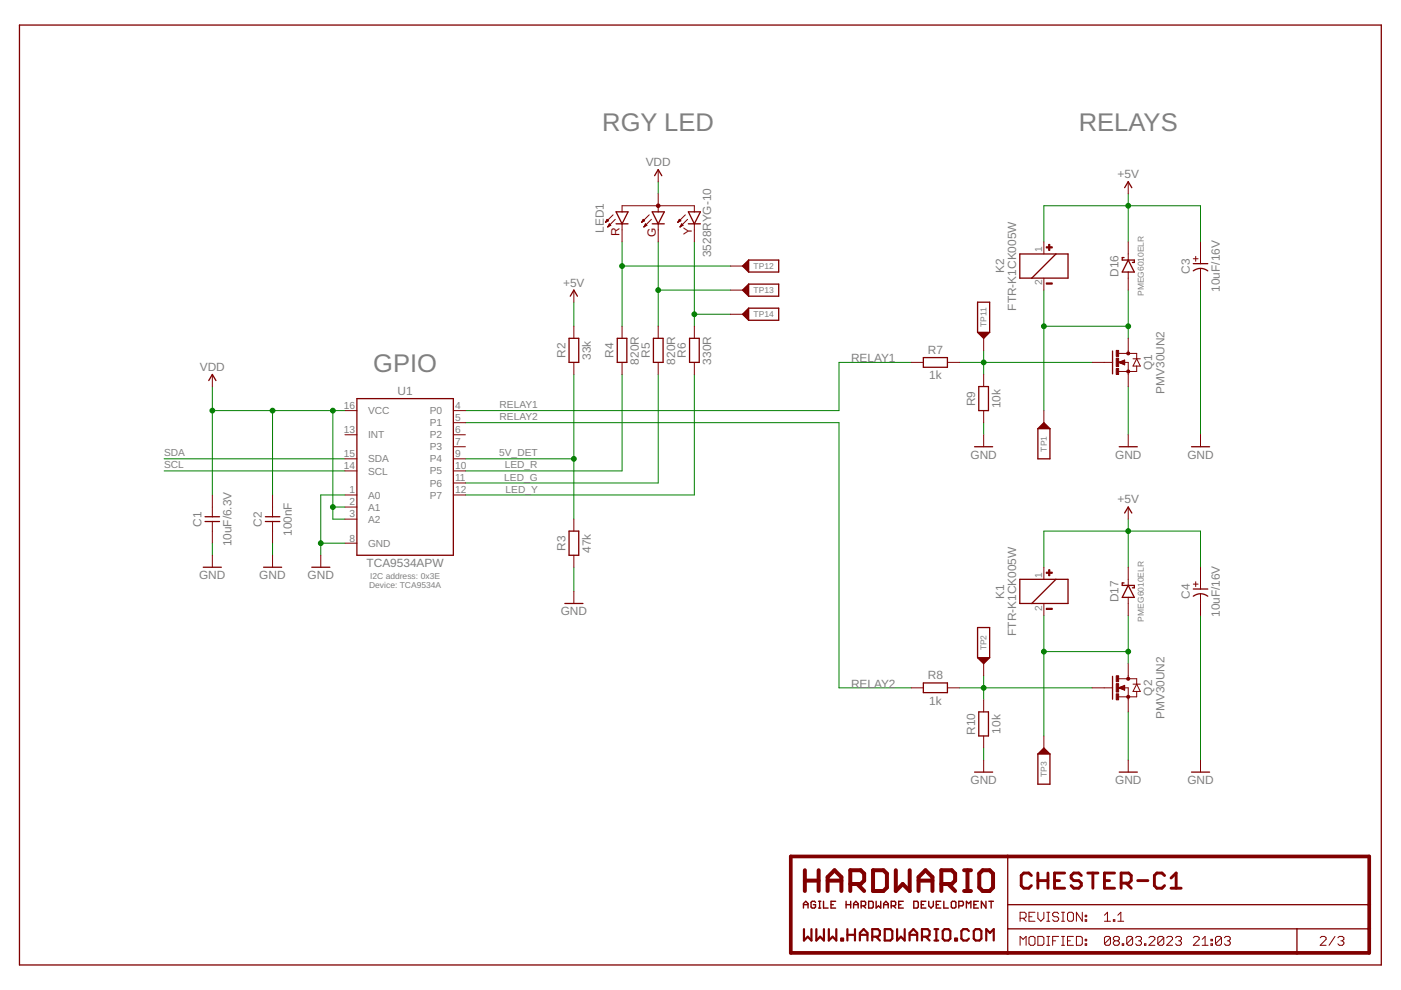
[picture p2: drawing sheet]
<svg xmlns="http://www.w3.org/2000/svg" width="297mm" height="210mm" viewBox="0 0 297 210" stroke-linecap="round" stroke-linejoin="round" font-family="sans-serif">
<g fill="none" stroke="#008000" stroke-width=".21">
<path d="M139.6 38.5v2.6M131.9 51.3v17.9M131.9 56.4h23M139.6 51.3v17.9M147.2 51.3v17.9M221.3 51.3v-7.7h33.2v7.7M239.2 41.1v10.2M121.7 64.1v5.1M121.7 79.4v30.7M131.9 79.4v20.4h-33.2M139.6 79.4v23h-40.9M139.6 61.5h15.3"/>
<path d="M147.2 79.4v25.5h-48.5M147.2 66.6h7.7M193.2 76.8h-15.3v10.3h-79.2M203.4 76.8h28.1M208.6 74.3v5.1M221.3 61.5v25.6M221.3 69.2h17.9M239.2 61.5v10.2M254.5 61.5v30.7M34.8 97.3h38.3M34.8 99.8h38.3M45 82v22.9"/>
<path d="M45 87.1h28.1M57.8 87.1v17.8M70.6 87.1v23h2.5M98.7 97.3h23M98.7 89.6h79.2v56.2h15.3M208.6 89.6v2.6M239.2 82v10.2M45 115.2v2.5M57.8 115.2v2.5M68 115.2h5.1M70.6 107.5h2.5M73.1 104.9h-5.1v12.8"/>
<path d="M239.2 110.1v10.2M121.7 120.3v5.1M221.3 120.3v-7.7h33.2v7.7M221.3 130.5v25.5M221.3 138.2h17.9M239.2 130.5v10.2M254.5 130.5v30.7M203.4 145.8h28.1M208.6 143.3v5.1M208.6 158.6v2.6M239.2 150.9v10.3"/>
</g>
<g fill="#008000" stroke="#008000" stroke-width=".21">
<circle cx="68" cy="115.2" r=".51"/>
<circle cx="57.8" cy="87.1" r=".51"/>
<circle cx="70.6" cy="107.5" r=".51"/>
<circle cx="70.6" cy="87.1" r=".51"/>
<circle cx="45" cy="87.1" r=".51"/>
<circle cx="131.9" cy="56.4" r=".51"/>
<circle cx="139.6" cy="61.5" r=".51"/>
<circle cx="147.2" cy="66.6" r=".51"/>
<circle cx="239.2" cy="43.6" r=".51"/>
<circle cx="239.2" cy="112.6" r=".51"/>
<circle cx="239.2" cy="69.2" r=".51"/>
<circle cx="221.3" cy="69.2" r=".51"/>
<circle cx="208.6" cy="76.8" r=".51"/>
<circle cx="221.3" cy="138.2" r=".51"/>
<circle cx="239.2" cy="138.2" r=".51"/>
<circle cx="208.6" cy="145.8" r=".51"/>
<circle cx="121.7" cy="97.3" r=".51"/>
</g>
<path d="M167.7 181.6h122.6v20.4h-122.6z" fill="none" stroke="#800000" stroke-width=".78"/>
<g fill="none" stroke="#800000" stroke-width=".28">
<path d="M4.1 5.3h288.8v199.3h-288.8zM138.8 37.3l.8-1.3 .7 1.3M238.4 39.8l.8-1.3 .8 1.3M130.6 47.5h2.6M130.6 44.9h2.6l-1.3 2.6zM138.3 44.9h2.5l-1.2 2.6zM138.3 47.5h2.5M145.9 47.5h2.6M145.9 44.9h2.6l-1.3 2.6zM157.7 56.3v.2M157.8 56.2v.5M157.9 56v.8"/>
<path d="M158.1 55.9v1M158.2 55.8v1.2M158.3 55.6v1.6M158.5 55.5v1.8M158.6 55.4v2M158.7 55.1l-1.3 1.3 1.3 1.3M158.7 55.1h6.4v2.6h-6.4M158.7 55.1v2.6M216.2 53.8h10.2v5.2h-10.2zM223.9 53.8l-5.1 5.2M238.3 54.6h-.4v.5h2.6v.5h-.4M239.2 55.1l1.3 2.6h-2.6z"/>
<path d="M253 57.4a2.49 2.49 0 0 1 3.1 0M253 55.9h3.1M120.6 71.7h2.1v5.1h-2.1zM120.9 62.8l.8-1.3 .7 1.3M130.9 71.7h2v5.1h-2zM138.5 71.7h2.1v5.1h-2.1zM146.2 71.7h2.1v5.1h-2.1zM157.7 61.4v.2M157.7 66.5v.3M157.8 61.3v.5M157.8 66.4v.5M157.9 61.1v.8"/>
<path d="M157.9 66.3v.7M158.1 61v1M158.1 66.1v1M158.2 60.9v1.2M158.2 66v1.3M158.3 60.7v1.6M158.3 65.8v1.6M158.5 60.6v1.8M158.5 65.7v1.8M158.6 60.5v2M158.6 65.6v2M158.7 60.2h6.4v2.6h-6.4"/>
<path d="M158.7 65.3h6.4v2.6h-6.4M158.7 60.2v2.6M158.7 65.3v2.6M158.7 60.2l-1.3 1.3 1.3 1.3M158.7 65.3l-1.3 1.3 1.3 1.3M195.8 75.8h5.1v2.1h-5.1zM207.3 70.5l1.3 1.2 1.2-1.2M207.3 70.5v-6.4h2.5v6.4M207.3 70.5h2.5M207.5 70.6h2.1M207.6 70.7h1.8M207.8 70.8h1.5"/>
<path d="M207.9 71h1.3M208 71.1h1.1M208.2 71.2h.7M208.3 71.4h.5M208.4 71.5h.3M235.9 74.4v4.9M44.3 80.7l.7-1.3 .8 1.3M75.7 84.5h20.4v33.2h-20.4zM206.6 94.7h3.9M207.5 82h2.1v5.1h-2.1zM220 90.9l1.3-1.3 1.3 1.3M220 90.9v6.4h2.6v-6.4"/>
<path d="M220 90.9h2.6M220.3 90.8h2M220.4 90.6h1.8M220.6 90.5h1.5M220.7 90.4h1.3M220.8 90.3h1M220.9 90.1h.8M221.1 90h.5M221.2 89.9h.2M237.3 94.7h3.8M252.6 94.7h3.9M43.5 110.6h3"/>
<path d="M43.5 109.6h3M56.3 110.6h3M56.3 109.6h3M120.6 112.6h2.1v5.1h-2.1zM238.4 108.8l.8-1.3 .8 1.3M43.1 120.3h3.8M55.9 120.3h3.8M66.1 120.3h3.8M119.8 128h3.8M207.3 139.4v-6.3h2.5v6.3M207.3 139.4l1.3 1.3 1.2-1.3M207.3 139.4h2.5"/>
<path d="M207.5 139.6h2.1M207.6 139.7h1.8M207.8 139.8h1.5M207.9 140h1.3M216.2 122.8h10.2v5.2h-10.2zM223.9 122.8l-5.1 5.2M238.3 123.6h-.4v.5h2.6v.5h-.4M239.2 124.1l1.3 2.6h-2.6zM253 126.4a2.49 2.49 0 0 1 3.1 0M253 124.9h3.1M195.8 144.8h5.1v2.1h-5.1zM207.5 150.9h2.1v5.1h-2.1z"/>
<path d="M208 140.1h1.1M208.2 140.2h.7M208.3 140.3h.5M208.4 140.5h.3M220 159.9v6.4h2.6v-6.4M220 159.9l1.3-1.3 1.3 1.3M220 159.9h2.6M220.3 159.7h2M220.4 159.6h1.8M220.6 159.5h1.5M220.7 159.4h1.3M220.8 159.2h1"/>
<path d="M220.9 159.1h.8M221.1 159h.5M221.2 158.9h.2M235.9 143.4v4.9M206.6 163.7h3.9M237.3 163.7h3.8M252.6 163.7h3.9M213.7 181.6v20.4M213.7 191.8h76.6M213.7 196.9h76.6M275 196.9v5.1"/>
</g>
<g fill="none" stroke="#800000" stroke-width=".21">
<path d="M139.6 36v2.5M239.2 38.5v2.6M128.8 46.6l-.1-.1-.3 .6M128.8 46.6l.1 .1M128.8 46.6l-.4 .5M128.9 46.7l-.5 .4M129.3 47.5h-.1l-.3 .6M129.3 47.5l.1 .2M129.3 47.5l-.4 .6M129.4 47.7l-.5 .4M130 45.6l-1.6 1.5M130.5 46.5l-1.6 1.6"/>
<path d="M131.9 44.9v-1.3h15.3v1.3M131.9 47.5v3.8M136.4 46.6v-.1l-.4 .6M136.4 46.6l.2 .1M136.4 46.6l-.4 .5M136.6 46.7l-.6 .4M136.9 47.5h-.1l-.3 .6M136.9 47.5l.2 .2M136.9 47.5l-.4 .6M137.1 47.7l-.6 .4M137.6 45.6l-1.6 1.5M138.1 46.5l-1.6 1.6"/>
<path d="M139.6 41.1v3.8M139.6 47.5v3.8M144.1 46.6l-.1-.1-.3 .6M144.1 46.6l.2 .1M144.1 46.6l-.4 .5M144.3 46.7l.1 .1-.7 .3M144.3 46.7l-.6 .4M144.6 47.5h-.1l-.3 .6M144.6 47.5l.1 .2M144.6 47.5l-.4 .6M144.7 47.7l-.5 .4M145.3 45.6l-1.6 1.5"/>
<path d="M145.8 46.5l-1.6 1.6M147.2 47.5v3.8M154.9 56.4h2.5M221.3 51.3v2.5M221.3 59v2.5M239.2 51.3v3.8M239.2 57.7v3.8M253 54.9h1M253.5 54.4v1M254.5 51.3v4.6M254.5 56.9v4.6M45 79.4v2.6"/>
<path d="M121.7 61.5v2.6M121.7 69.2v2.5M121.7 76.8v2.6M131.9 69.2v2.5M131.9 76.8v2.6M139.6 69.2v2.5M139.6 76.8v2.6M147.2 69.2v2.5M147.2 76.8v2.6M154.9 61.5h2.5M154.9 66.6h2.5M193.2 76.8h2.6"/>
<path d="M200.9 76.8h2.5M208.6 71.7v2.6M208.6 79.4v2.6M231.5 76.8h4.4M237.2 76.8h2v5.2M237.2 76.8l1.2-.5v1.1zM237.2 76.8l1.2 .2M237.2 76.8l1.2 .3M237.2 76.8l1.2 .4M237.2 74.9h3.8v1.2M238.4 76.7l-1.2 .1M238.4 76.6l-1.2 .2"/>
<path d="M238.4 76.5l-1.2 .3M239.2 71.7v3.2M240.2 76.1h1.6M241 77.6v1.2h-3.8M241 76.1l.8 1.5h-1.6zM73.1 87.1h2.6M73.1 92.2h2.6M73.1 97.3h2.6M73.1 99.8h2.6M96.1 87.1h2.6M96.1 89.6h2.6M96.1 92.2h2.6"/>
<path d="M96.1 94.7h2.6M96.1 97.3h2.6M96.1 99.8h2.6M208.6 87.1v2.5M208.6 92.2v2.5M221.3 87.1v2.5M239.2 92.2v2.5M254.5 92.2v2.5M45 104.9v4.7M45 110.6v4.6M45 117.7v2.6M57.8 104.9v4.7"/>
<path d="M57.8 110.6v4.6M57.8 117.7v2.6M68 117.7v2.6M73.1 104.9h2.6M73.1 107.5h2.6M73.1 110.1h2.6M73.1 115.2h2.6M96.1 104.9h2.6M96.1 102.4h2.6M121.7 110.1v2.5M121.7 117.7v2.6M239.2 107.5v2.6"/>
<path d="M121.7 125.4v2.6M221.3 120.3v2.5M221.3 128v2.5M239.2 120.3v3.8M239.2 126.7v3.8M253 123.8h1M253.5 123.3v1.1M254.5 120.3v4.6M254.5 125.9v4.6M193.2 145.8h2.6M200.9 145.8h2.5M208.6 140.7v2.6"/>
<path d="M208.6 148.4v2.5M208.6 156v2.6M221.3 156v2.6M231.5 145.8h4.4M237.2 145.8h2v5.1M237.2 145.8l1.2-.5v1zM237.2 145.8l1.2 .2M237.2 145.8l1.2 .3M237.2 145.8l1.2 .4M237.2 143.9h3.8v1.2M238.4 145.7l-1.2 .1M238.4 145.6l-1.2 .2"/>
<path d="M238.4 145.4l-1.2 .4M239.2 140.7v3.2M240.2 145.1h1.6M241 146.6v1.1h-3.8M241 145.1l.8 1.5h-1.6zM208.6 161.2v2.5M239.2 161.2v2.5M254.5 161.2v2.5M216.3 194.7h.9l.4-.3v-.7l-.4-.3h-.9v1.9M216.9 194.7l.7 .6M218.2 198.8l.3-.3h.6l.3 .3v1.3l-.3 .3h-.6l-.3-.3zM218.2 194.4h.6"/>
<path d="M219.4 193.4h-1.2v1.9h1.2M220 193.4v1.3l.7 .6 .6-.6v-1.3M220 198.5h1l.3 .3v1.3l-.3 .3h-1zM221.9 193.4h.7M221.9 195.3h.7M221.9 198.5h.7M222.2 193.4v1.9M222.2 198.5v1.9M223.2 199.5h.6M224.5 193.7l-.4-.3h-.6l-.3 .3v.4l.3 .3h.6l.4 .3v.3l-.4 .3h-.6l-.3-.3M224.5 198.5h-1.3v1.9M225.1 193.4h.6"/>
<path d="M225.1 195.3h.6M225.1 198.5h.6M225.4 193.4v1.9M225.4 198.5v1.9M226.3 199.5h.6M226.7 193.4h.6l.3 .3v1.3l-.3 .3h-.6l-.4-.3v-1.3zM227.6 198.5h-1.3v1.9h1.3M228.2 198.5h1l.3 .3v1.3l-.3 .3h-1zM229.5 193.4v1.9l-1.3-1.9v1.9M230.1 195h.3v.3h-.3zM230.1 194.1h.3v.3h-.3zM230.1 199.2h.3v.3h-.3z"/>
<path d="M234.2 195.3h1.2M234.2 194.1l.6-.7v1.9M235.4 198.8l-.3-.3h-.6l-.3 .3v1.3M235.4 198.8v1.3l-.3 .3h-.6l-.3-.3M235.4 198.8l-1.2 1.3M236.1 195h.3v.3h-.3zM236.4 199.5l-.3-.3v-.4l.3-.3h.6l.3 .3v.4l-.3 .3M236.4 199.5l-.3 .3v.3l.3 .3h.6l.3-.3v-.3l-.3-.3M236.4 199.5h.6M237 195.3h1.3M237 194.1l.6-.7v1.9M240.1 198.8l-.3-.3h-.6l-.3 .3v1.3"/>
<path d="M240.1 198.8v1.3l-.3 .3h-.6l-.3-.3M240.1 198.8l-1.2 1.3M240.8 198.8l.3-.3h.6l.3 .3v.4l-.3 .3M241.4 199.5h.3M241.7 199.5l.3 .3v.3l-.3 .3h-.6l-.3-.3M243.6 198.8l.3-.3h.6l.4 .3v.4l-1.3 1.2h1.3M246.7 198.8l-.3-.3h-.6l-.3 .3v1.3M246.7 198.8v1.3l-.3 .3h-.6l-.3-.3M246.7 198.8l-1.2 1.3M247.4 198.8l.3-.3h.6l.3 .3v.4l-1.2 1.2h1.2M249.2 198.8l.4-.3h.6l.3 .3v.4l-.3 .3M249.9 199.5h.3"/>
<path d="M250.2 199.5l.3 .3v.3l-.3 .3h-.6l-.4-.3M253 198.8l.3-.3h.6l.4 .3v.4l-1.3 1.2h1.3M254.9 199.2l.6-.7v1.9M256.8 199.2h.3v.3h-.3zM259 198.8l-.3-.3h-.7l-.3 .3v1.3M259 198.8v1.3l-.3 .3h-.7l-.3-.3M259 198.8l-1.3 1.3M259.6 198.8l.3-.3h.6l.3 .3v.4l-.3 .3M260.2 199.5h.3M260.5 199.5l.3 .3v.3l-.3 .3h-.6l-.3-.3M279.9 198.8l.3-.3h.6l.4 .3v.4l-1.3 1.2h1.3M283 198.5l-1.2 1.9"/>
<path d="M283.7 198.8l.3-.3h.6l.3 .3v.4l-.3 .3M284.3 199.5h.3M284.6 199.5l.3 .3v.3l-.3 .3h-.6l-.3-.3M216.3 200.4v-1.9l.6 .7 .7-.7v1.9M221.9 200.4h.7M225.1 200.4h.6M230.1 200.1h.3v.3h-.3zM237.9 200.1h.4v.3h-.4zM242.7 200.1h.3v.3h-.3zM254.9 200.4h1.2M256.8 200.1h.3v.3h-.3z"/>
</g>
<g fill="none" stroke="#800000" stroke-width=".85">
<path d="M170.6 184.5v4.4M170.6 186.7h3M173.6 184.5v4.4M175.5 186.7h2.9M175.5 188.9v-2.9l1.4-1.5 1.5 1.5v2.9M180.3 187.4h2.2l.7-.7v-1.5l-.7-.7h-2.2v4.4M181.8 187.4l1.4 1.5M185.1 184.5h2.2l.7 .7v3l-.7 .7h-2.2zM189.9 184.5v4.4l1.5-1.5 1.5 1.5v-4.4M194.8 186.7h2.9M194.8 188.9v-2.9l1.4-1.5 1.5 1.5v2.9M199.6 187.4h2.2l.7-.7v-1.5l-.7-.7h-2.2v4.4"/>
<path d="M201 187.4l1.5 1.5M204.4 184.5h1.5M204.4 188.9h1.5M205.1 184.5v4.4M208.3 184.5h1.5l.7 .7v3l-.7 .7h-1.5l-.7-.7v-3z"/>
</g>
<g fill="none" stroke="#800000" stroke-width=".3">
<path d="M170.3 192.5v-.9l.5-.5 .5 .5v.9M170.3 191.8h1M172.9 191.3l-.2-.2h-.5l-.2 .2v1l.2 .2h.5l.2-.2v-.5h-.5M173.5 191.1h.5M173.5 192.5h.5M173.8 191.1v1.4M174.6 191.1v1.4h1M176.2 191.8h.5M177.2 191.1h-1v1.4h1M179.4 191.8h1M179.4 191.1v1.4M180.4 191.1v1.4"/>
<path d="M181 191.8h.9M181 192.5v-.9l.5-.5 .4 .5v.9M182.6 192.1h.7l.2-.3v-.5l-.2-.2h-.7v1.4M183 192.1l.5 .4M184.2 191.1h.7l.2 .2v1l-.2 .2h-.7zM185.8 191.1v1.4l.4-.4 .5 .4v-1.4M187.3 191.8h1M187.3 192.5v-.9l.5-.5 .5 .5v.9M189 192.1h.7l.2-.3v-.5l-.2-.2h-.7v1.4M189.4 192.1l.5 .4M190.5 191.8h.5M191.5 191.1h-1v1.4h1"/>
<path d="M193.7 191.1h.8l.2 .2v1l-.2 .2h-.8zM195.3 191.8h.5M196.3 191.1h-1v1.4h1M196.9 191.1v1l.5 .4 .5-.4v-1M198.5 191.8h.5M199.5 191.1h-1v1.4h1M200.1 191.1v1.4h1M201.9 191.1h.5l.3 .2v1l-.3 .2h-.5l-.2-.2v-1zM203.3 192.1h.7l.3-.3v-.5l-.3-.2h-.7v1.4M204.9 192.5v-1.4l.5 .5 .4-.5v1.4M206.5 191.8h.5M207.4 191.1h-.9v1.4h.9"/>
<path d="M209 191.1v1.4l-.9-1.4v1.4M209.7 191.1h.9M210.1 191.1v1.4"/>
</g>
<g fill="none" stroke="#800000" stroke-width=".47">
<path d="M170.5 197v2.4l.8-.8 .7 .8v-2.4M173.1 197v2.4l.8-.8 .8 .8v-2.4M175.7 197v2.4l.8-.8 .8 .8v-2.4M178.4 199h.4v.4h-.4zM179.7 197v2.4M179.7 198.2h1.6M181.3 197v2.4M182.3 198.2h1.6M182.3 199.4v-1.6l.8-.8 .8 .8v1.6M184.9 198.6h1.2l.4-.4v-.8l-.4-.4h-1.2v2.4M185.7 198.6l.8 .8M187.6 197h1.2l.4 .4v1.6l-.4 .4h-1.2z"/>
<path d="M190.2 197v2.4l.8-.8 .8 .8v-2.4M192.8 198.2h1.7M192.8 199.4v-1.6l.9-.8 .8 .8v1.6M195.5 198.6h1.2l.4-.4v-.8l-.4-.4h-1.2v2.4M196.3 198.6l.8 .8M198.1 199.4h.8M198.1 197h.8M198.5 197v2.4M199.9 197.4l.4-.4h.8l.4 .4v1.6l-.4 .4h-.8l-.4-.4zM202.5 199h.4v.4h-.4zM205.4 197.4l-.4-.4h-.8l-.4 .4v1.6l.4 .4h.8l.4-.4M206.5 197.4l.4-.4h.8l.4 .4v1.6l-.4 .4h-.8l-.4-.4z"/>
<path d="M209.1 199.4v-2.4l.8 .8 .8-.8v2.4"/>
</g>
<g fill="none" stroke="#800000" stroke-width=".61">
<path d="M218.7 185.6l-.6-.5h-1l-.6 .5v2.2l.6 .5h1l.6-.5M220 185.1v3.2M220 186.7h2.2M222.2 185.1v3.2M223.6 186.7h1M225.7 185.1h-2.1v3.2h2.1M229.3 185.6l-.6-.5h-1.1l-.5 .5v.6l.5 .5h1.1l.6 .5v.6l-.6 .5h-1.1l-.5-.5M230.6 185.1h2.2M231.7 185.1v3.2M234.2 186.7h1M236.3 185.1h-2.1v3.2h2.1M237.7 187.2h1.6l.5-.5v-1.1l-.5-.5h-1.6v3.2"/>
<path d="M238.8 187.2l1 1.1M241.2 186.7h2.2M246.9 185.6l-.5-.5h-1.1l-.5 .5v2.2l.5 .5h1.1l.5-.5M248.3 188.3h2.1M248.3 186.2l1.1-1.1v3.2"/>
</g>
<g fill="#800000" stroke="#800000" stroke-width=".21">
<circle cx="139.6" cy="43.6" r=".38"/>
<circle cx="239.2" cy="78.8" r=".33"/>
<circle cx="239.2" cy="74.9" r=".33"/>
<circle cx="239.2" cy="147.7" r=".33"/>
<circle cx="239.2" cy="143.9" r=".33"/>
</g>
<g fill="#800000" stroke="#800000" stroke-width=".21">
<path d="M221.8 52.3h1.3v.3h-1.3z"/>
<path d="M222.3 51.8h.3v1.3h-.3z"/>
<path d="M221.8 60h1.3v.2h-1.3z"/>
<path d="M236.7 74.3h.5v1.3h-.5z"/>
<path d="M236.7 78.1h.5v1.3h-.5z"/>
<path d="M236.7 75.9h.5v1.8h-.5z"/>
<path d="M221.8 121.3h1.3v.3h-1.3z"/>
<path d="M222.3 120.8h.3v1.3h-.3z"/>
<path d="M221.8 129h1.3v.2h-1.3z"/>
<path d="M236.7 143.3h.5v1.2h-.5z"/>
<path d="M236.7 147.1h.5v1.3h-.5z"/>
<path d="M236.7 144.9h.5v1.8h-.5z"/>
</g>
<g font-size="5.4" fill="#808080">
<text x="127.7" y="27.7">RGY LED</text>
<text x="228.7" y="27.7">RELAYS</text>
<text x="79.1" y="78.8">GPIO</text>
</g>
<g font-size="2.5" fill="#808080">
<text x="136.9" y="35.2">VDD</text>
<text x="236.9" y="37.8">+5V</text>
<text x="128.1" y="49.3" transform="rotate(-90 128.1 49.3)">LED1</text>
<text x="150.8" y="54.5" transform="rotate(-90 150.8 54.5)">3528RYG-10</text>
<text x="212.9" y="57.9" transform="rotate(-90 212.9 57.9)">K2</text>
<text x="237.2" y="58.7" transform="rotate(-90 237.2 58.7)">D16</text>
<text x="252.2" y="58" transform="rotate(-90 252.2 58)">C3</text>
<text x="119.4" y="60.7">+5V</text>
<text x="215.4" y="65.9" transform="rotate(-90 215.4 65.9)">FTR-K1CK005W</text>
<text x="258.6" y="61.8" transform="rotate(-90 258.6 61.8)">10uF/16V</text>
<text x="119.9" y="75.9" transform="rotate(-90 119.9 75.9)">R2</text>
<text x="125.2" y="76.3" transform="rotate(-90 125.2 76.3)">33k</text>
<text x="130.1" y="75.9" transform="rotate(-90 130.1 75.9)">R4</text>
<text x="135.5" y="77.3" transform="rotate(-90 135.5 77.3)">820R</text>
<text x="137.8" y="75.9" transform="rotate(-90 137.8 75.9)">R5</text>
<text x="143.1" y="77.3" transform="rotate(-90 143.1 77.3)">820R</text>
<text x="145.4" y="75.9" transform="rotate(-90 145.4 75.9)">R6</text>
<text x="150.8" y="77.3" transform="rotate(-90 150.8 77.3)">330R</text>
<text x="180.4" y="76.8">RELAY1</text>
<text x="196.7" y="75.1">R7</text>
<text x="42.4" y="78.6">VDD</text>
<text x="84.3" y="83.7">U1</text>
<text x="197" y="80.4">1k</text>
<text x="244.3" y="78.5" transform="rotate(-90 244.3 78.5)">Q1</text>
<text x="246.9" y="83.5" transform="rotate(-90 246.9 83.5)">PMV30UN2</text>
<text x="206.8" y="86.1" transform="rotate(-90 206.8 86.1)">R9</text>
<text x="212.1" y="86.5" transform="rotate(-90 212.1 86.5)">10k</text>
<text x="205.8" y="97.3">GND</text>
<text x="236.4" y="97.3">GND</text>
<text x="251.7" y="97.3">GND</text>
<text x="236.9" y="106.7">+5V</text>
<text x="42.7" y="111.7" transform="rotate(-90 42.7 111.7)">C1</text>
<text x="55.5" y="111.7" transform="rotate(-90 55.5 111.7)">C2</text>
<text x="61.9" y="113.6" transform="rotate(-90 61.9 113.6)">100nF</text>
<text x="49.1" y="115.9" transform="rotate(-90 49.1 115.9)">10uF/6.3V</text>
<text x="119.9" y="116.8" transform="rotate(-90 119.9 116.8)">R3</text>
<text x="125.2" y="117.2" transform="rotate(-90 125.2 117.2)">47k</text>
<text x="42.2" y="122.8">GND</text>
<text x="55" y="122.8">GND</text>
<text x="65.2" y="122.8">GND</text>
<text x="77.7" y="120.3">TCA9534APW</text>
<text x="118.9" y="130.5">GND</text>
<text x="212.9" y="126.9" transform="rotate(-90 212.9 126.9)">K1</text>
<text x="237.2" y="127.7" transform="rotate(-90 237.2 127.7)">D17</text>
<text x="252.2" y="127" transform="rotate(-90 252.2 127)">C4</text>
<text x="258.6" y="130.8" transform="rotate(-90 258.6 130.8)">10uF/16V</text>
<text x="215.4" y="134.9" transform="rotate(-90 215.4 134.9)">FTR-K1CK005W</text>
<text x="180.4" y="145.8">RELAY2</text>
<text x="196.7" y="144">R8</text>
<text x="197" y="149.4">1k</text>
<text x="244.3" y="147.5" transform="rotate(-90 244.3 147.5)">Q2</text>
<text x="206.8" y="155.8" transform="rotate(-90 206.8 155.8)">R10</text>
<text x="212.1" y="155.5" transform="rotate(-90 212.1 155.5)">10k</text>
<text x="246.9" y="152.5" transform="rotate(-90 246.9 152.5)">PMV30UN2</text>
<text x="205.8" y="166.3">GND</text>
<text x="236.4" y="166.3">GND</text>
<text x="251.7" y="166.3">GND</text>
</g>
<g font-size="2.5" fill="#800000">
<text x="131.4" y="50.1" transform="rotate(-90 131.4 50.1)">R</text>
<text x="139" y="50.2" transform="rotate(-90 139 50.2)">G</text>
<text x="146.7" y="49.9" transform="rotate(-90 146.7 49.9)">Y</text>
</g>
<g font-size="2.2" fill="#808080">
<text x="221" y="53.5" transform="rotate(-90 221 53.5)">1</text>
<text x="221" y="60.5" transform="rotate(-90 221 60.5)">2</text>
<text x="72.9" y="86.7">16</text>
<text x="78" y="87.8">VCC</text>
<text x="91.1" y="87.8">P0</text>
<text x="96.5" y="86.7">4</text>
<text x="96.5" y="89.3">5</text>
<text x="105.9" y="86.6">RELAY1</text>
<text x="105.9" y="89.1">RELAY2</text>
<text x="72.9" y="91.8">13</text>
<text x="78" y="92.9">INT</text>
<text x="91.1" y="90.4">P1</text>
<text x="91.1" y="92.9">P2</text>
<text x="91.1" y="95.5">P3</text>
<text x="96.5" y="91.8">6</text>
<text x="96.5" y="94.4">7</text>
<text x="34.8" y="96.8">SDA</text>
<text x="34.8" y="99.3">SCL</text>
<text x="72.9" y="99.5">14</text>
<text x="72.9" y="96.9">15</text>
<text x="78" y="100.6">SCL</text>
<text x="78" y="98.1">SDA</text>
<text x="91.1" y="98">P4</text>
<text x="91.1" y="100.6">P5</text>
<text x="96.5" y="96.9">9</text>
<text x="96.5" y="99.5">10</text>
<text x="105.8" y="96.8">5V_DET</text>
<text x="106.9" y="101.9">LED_G</text>
<text x="107" y="99.3">LED_R</text>
<text x="74.1" y="104.6">1</text>
<text x="74.1" y="107.1">2</text>
<text x="78" y="105.7">A0</text>
<text x="91.1" y="103.2">P6</text>
<text x="91.1" y="105.7">P7</text>
<text x="96.5" y="102">11</text>
<text x="96.5" y="104.6">12</text>
<text x="107.2" y="104.4">LED_Y</text>
<text x="74.1" y="109.7">3</text>
<text x="78" y="108.3">A1</text>
<text x="78" y="110.8">A2</text>
<text x="74.1" y="114.8">8</text>
<text x="78" y="115.9">GND</text>
<text x="221" y="122.5" transform="rotate(-90 221 122.5)">1</text>
<text x="221" y="129.5" transform="rotate(-90 221 129.5)">2</text>
</g>
<g font-size="1.8" fill="#808080">
<text x="159.8" y="57">TP12</text>
<text x="159.8" y="62.2">TP13</text>
<text x="242.5" y="62.8" transform="rotate(-90 242.5 62.8)">PMEG6010ELR</text>
<text x="159.8" y="67.3">TP14</text>
<text x="209.2" y="69.3" transform="rotate(-90 209.2 69.3)">TP11</text>
<text x="222" y="95.7" transform="rotate(-90 222 95.7)">TP1</text>
<text x="78.3" y="124.8">Device: TCA9534A</text>
<text x="78.5" y="122.8">I2C address: 0x3E</text>
<text x="242.5" y="131.8" transform="rotate(-90 242.5 131.8)">PMEG6010ELR</text>
<text x="209.2" y="137.9" transform="rotate(-90 209.2 137.9)">TP2</text>
<text x="222" y="164.7" transform="rotate(-90 222 164.7)">TP3</text>
</g>
</svg>
